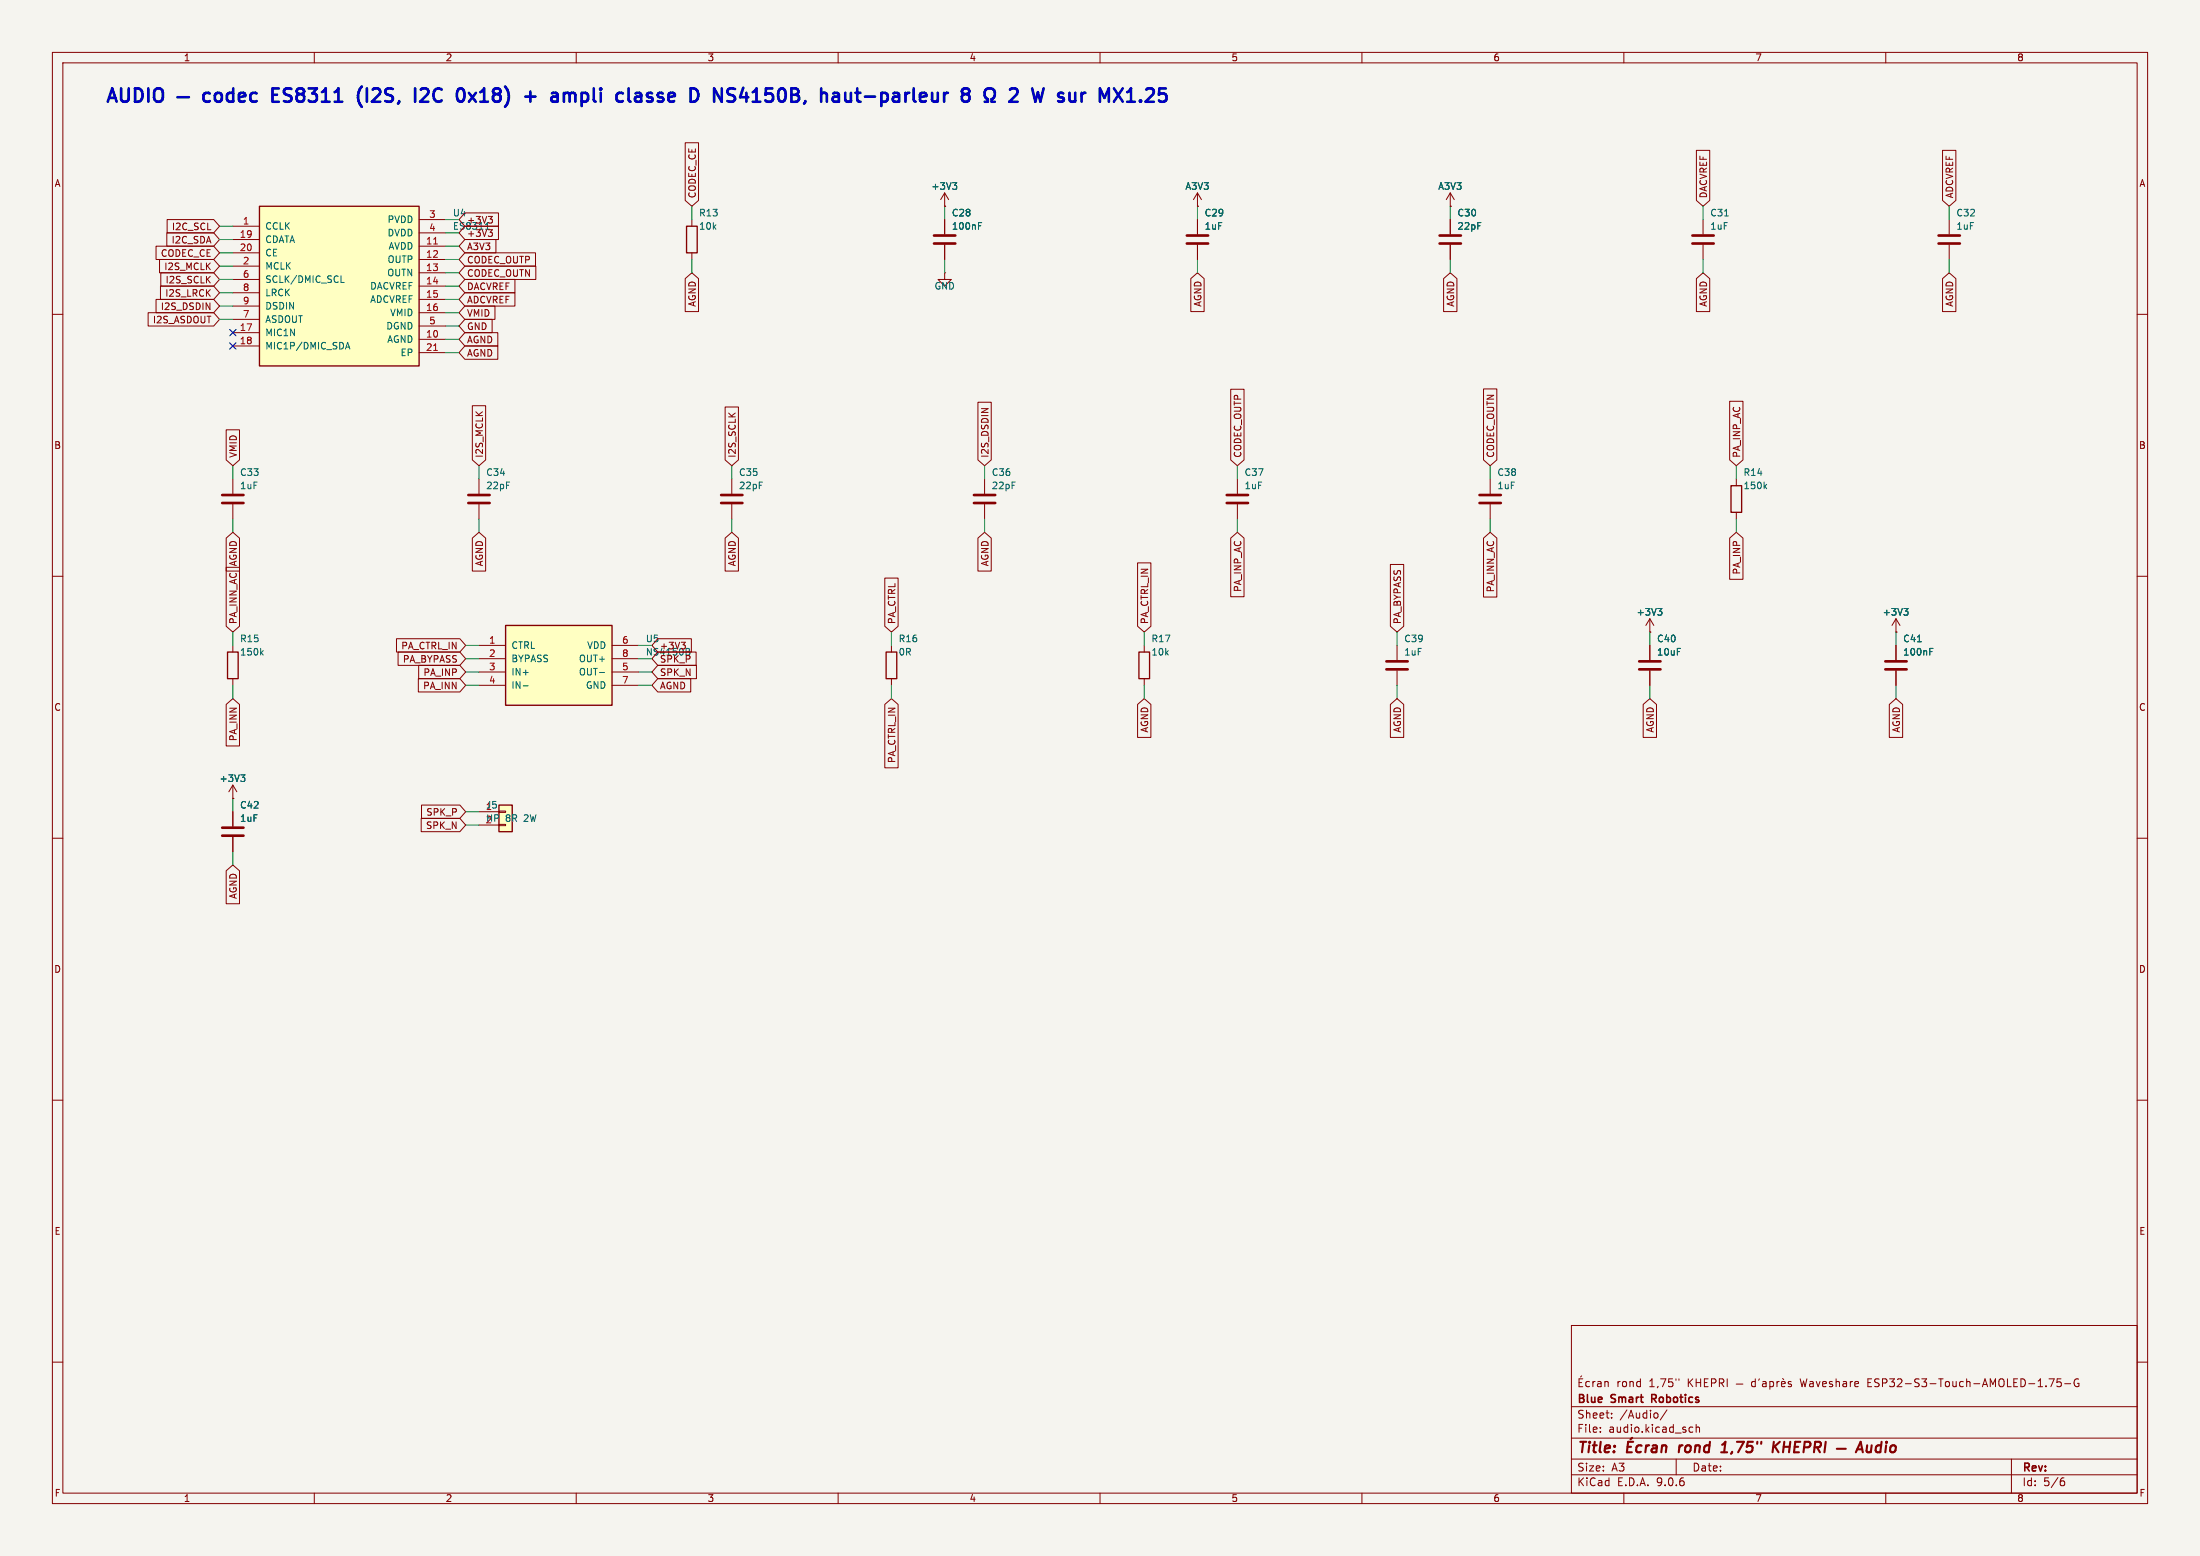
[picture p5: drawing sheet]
<svg xmlns="http://www.w3.org/2000/svg" width="420mm" height="297mm" viewBox="0 0 420 297" stroke-linecap="round" stroke-linejoin="round" font-family="sans-serif">
<path d="M0 0h420v297h-420z" fill="#f5f4ef" stroke="#f5f4ef" stroke-width=".19"/>
<g fill="none" stroke="#840000" stroke-width=".19">
<path d="M10 10h400v277h-400zM12 12h396v273h-396zM60 10v2M110 10v2M160 10v2M210 10v2M260 10v2M310 10v2M360 10v2M132.1 41.9v1.3M132.1 48.3v1.2M180.3 41.9v2.8"/>
<path d="M180.3 46.7v2.8M10 60h2M408 60h2M284.5 91.4v2.8M284.5 96.3v2.8M331.5 91.4v1.3M331.5 97.8v1.3M10 110h2M315 118.1l-.8 1.3M315 118.1l.7 1.3M315 118.1v2.6M408 110h2"/>
<path d="M218.4 123.2v1.3M218.4 129.5v1.3M266.7 123.2v2.8M266.7 128v2.8M315 120.7h.1M10 160h2M408 160h2M10 210h2M408 210h2M300 253h108v32h-108zM10 260h2M300 278.5h108"/>
<path d="M300 274.5h108M300 268.5h108M301.4 263.9h.5M301.9 262.6l-.2 .2M302.2 263.2h-.8v1.5h.8M303.4 263.8l-.4-.1-.3 .3 .2 .6h.5M304.1 263.7v1M304.5 263.7l-.3 .1-.1 .2M305 263.8h.6l.1 .9M305.5 273.2v.2M305.5 272.5v.1M305.7 264l-.5 .1a.29 .29 0 0 0-.3 .3 .29 .29 0 0 0 .3 .3l.5-.1"/>
<path d="M306.4 263.8l.2-.1 .3 .1 .1 .9M306.4 263.7v1M307.7 270.5v.2M307.7 269.8v.1M316.4 269.8v.7M318.2 269.1l-1.3 1.9M320 278.5v3M320.5 263.2v.3M322.6 273.3h.6M322.6 272.5h.6M323.8 272.5l.2-.1 .4 .1v.9M323.8 271.9v1.5"/>
<path d="M331.4 264.2h1.3M335.1 263.8l-.4-.1-.3 .3 .1 .6h.6M335.1 263.2v1.5M335.9 263.2l-.2 .3M336.5 263.8h.6l.1 .9M337.2 264l-.5 .1a.29 .29 0 0 0-.3 .3 .29 .29 0 0 0 .3 .3l.5-.1M337.9 263.8l.4-.1 .3 .3-.2 .6h-.5M337.9 263.7v1.5M339.2 263.7v1M339.7 263.7l-.3 .1-.2 .2M340.1 264.2l.7-.2-.1-.2-.4-.1-.2 .2 .1 .7h.5M340.3 263.1l.2 .2"/>
<path d="M341.9 263.8l-.3-.1-.2 .2v.2l.5 .2v.3h-.5M356.6 263.9h.5M357.3 263.2h-.7v1.5h.7M384 278.5v6.5M391.2 263.2h1l-.7 1.5M393.4 263.2h-.7v.7l.2-.1h.5l.1 .2-.1 .5-.2 .2-.5-.2M394.2 264.1h1.1M396.8 263.3a.7 .7 0 0 0-.9 .6 .7 .7 0 0 0 .9 .7l.1-.6h-.3M408 260h2M60 285v2M110 285v2M160 285v2"/>
<path d="M210 285v2M260 285v2M300 281.5h108M310 285v2M360 285v2M393.6 282.7h.4l.2 .2-.1 .5-.5 .2M394 282.1l-.4 .1"/>
</g>
<g fill="none" stroke="#840000" stroke-width=".4">
<path d="M310.7 276.2h.7M311.6 274.4l-.3 .3M311.8 275.2h-1l-.2 2h.9M313.4 276a.66 .66 0 0 0-1 .3l-.1 .5 .2 .3h.8M314.3 275.9l-.2 1.3M314.8 275.9l-.4 .1-.2 .3M315.5 276h.8l-.1 1.2M316.3 276.3l-.7 .1a.4 .4 0 0 0-.3 .4 .4 .4 0 0 0 .2 .4l.7-.1M317.3 276.1a.49 .49 0 0 1 .8 .1l-.1 1M317.3 275.9l-.2 1.3M320.6 275.9l-.1 1.3M328.6 277.2h1.1"/>
<path d="M328.8 275.8l.6-.6-.3 2M338.6 275.2l-.2 2M338.8 276.1l.7 1.1M339.8 275.2l-1.3 1.1M354.3 277.2l.9-2 .4 2M354.5 276.6h1M356.5 275.9l-.1 1.2a.57 .57 0 0 0 .8-.1M357.3 275.9l-.2 1.3M359.1 276a.66 .66 0 0 0-1 .3l-.1 .5 .2 .3h.8M359.2 275.2l-.2 2M360.1 275.9l-.2 1.3M360.2 275.2l-.1 .2"/>
<path d="M361 276.1a.52 .52 0 0 1 .5-.2 .52 .52 0 0 1 .4 .4v.5a.55 .55 0 0 1-.6 .4 .55 .55 0 0 1-.5-.4z"/>
</g>
<path d="M315.3 267h.6M315.9 266.2h-.6v1.5" fill="none" stroke="#840000" stroke-width=".3"/>
<path d="M186.8 43.1h.4M186.8 42.5h.6M336.9 92.8l.4 .5M337.3 92.4l-.5 .5M316.5 116.1h.8l-.5 .5M317 116.6l.3 .3v.3l-.3 .2" fill="none" stroke="#006464" stroke-width=".19"/>
<path d="M131.1 43.2h2v5.1h-2zM330.5 92.7h2v5.1h-2zM217.4 124.5h2.1v5h-2.1z" fill="none" stroke="#840000" stroke-width=".25"/>
<path d="M178.3 45h4.1M178.3 46.5h4.1M282.4 94.5h4.1M282.4 96h4.1M264.7 126.2h4M264.7 127.8h4" fill="none" stroke="#840000" stroke-width=".51"/>
<path d="M49.5 39.4h30.5v30.5h-30.5z" fill="#ffffc2"/>
<path d="M49.5 39.4h30.5v30.5h-30.5zM43.4 124.5h2.1v5h-2.1zM169.2 124.5h2v5h-2z" fill="none" stroke="#840000" stroke-width=".25"/>
<g fill="none" stroke="#840000" stroke-width=".19">
<path d="M180.3 39.4h.1M180.3 36.8l-.7 1.3M180.3 36.8l.8 1.3M180.3 36.8v2.6M228.6 39.4h.1M228.6 36.8l-.8 1.3M228.6 36.8l.8 1.3M228.6 36.8v2.6M276.9 39.4h.1M276.9 36.8v2.6M276.9 36.8l-.8 1.3M276.9 36.8l.7 1.3"/>
<path d="M44.4 43.2h5.1M44.4 45.7h5.1M44.4 48.3h5.1M44.4 50.8h5.1M44.4 53.3h5.1M44.4 55.9h5.1M44.4 58.4h5.1M80 41.9h5.1M80 44.5h5.1M80 47h5.1M80 49.5h5.1M80 52.1h5.1"/>
<path d="M80 54.6h5.1M80 57.2h5.1M80 59.7h5.1M228.6 41.9v2.8M228.6 46.7v2.8M276.9 41.9v2.8M276.9 46.7v2.8M325.1 41.9v2.8M325.1 46.7v2.8M372.1 41.9v2.8M372.1 46.7v2.8M44.4 61h5.1"/>
<path d="M44.4 63.5h5.1M44.4 66h5.1M80 62.2h5.1M80 64.8h5.1M80 67.3h5.1M44.4 91.4v2.8M44.4 96.3v2.8M91.4 91.4v2.8M91.4 96.3v2.8M236.2 91.4v2.8M236.2 96.3v2.8M361.9 118.1l-.7 1.3"/>
<path d="M361.9 118.1l.8 1.3M361.9 118.1v2.6M44.4 123.2v1.3M44.4 129.5v1.3M170.2 123.2v1.3M170.2 129.5v1.3M315 123.2v2.8M315 128v2.8M361.9 120.7h.1M361.9 123.2v2.8M361.9 128v2.8M44.4 152.4h.1"/>
<path d="M44.4 149.9v2.5M44.4 154.9v2.8M44.4 159.8v2.8M44.4 149.9l-.7 1.2M44.4 149.9l.8 1.2"/>
</g>
<g fill="none" stroke="#006464" stroke-width=".19">
<path d="M181.9 34.9h.7l-.4 .5M182.4 35.4l.2 .2v.3l-.2 .2M65.1 53.9h.6M93.1 42.5v1.3M329.2 41.2h.7M65.9 66.6l.5-1.3 .4 1.3M66.1 66.3h.6M363.5 116.1h.7l-.4 .5M364 116.6l.2 .3v.3l-.2 .2M49.9 124.6l.3 .4M50.2 124.2l-.4 .5M366.1 122.5h.7"/>
<path d="M368.4 124.4h.4M368.4 123.8h.6M46 147.9h.7l-.4 .5M46.5 148.4l.2 .2v.3l-.2 .3"/>
</g>
<path d="M82.8 46.6h.7M82.8 66.9h.7" fill="none" stroke="#a90000" stroke-width=".19"/>
<g fill="none" stroke="#840000" stroke-width=".51">
<path d="M226.6 45h4M226.6 46.5h4M274.8 45h4.1M274.8 46.5h4.1M323.1 45h4.1M323.1 46.5h4.1M370.1 45h4M370.1 46.5h4M42.4 94.5h4.1M42.4 96h4.1M89.4 94.5h4.1M89.4 96h4.1"/>
<path d="M234.2 94.5h4.1M234.2 96h4.1M312.9 126.2h4.1M312.9 127.8h4.1M359.9 126.2h4.1M359.9 127.8h4.1M42.4 158h4.1M42.4 159.5h4.1"/>
</g>
<path d="M95.2 153.7h2.6v5.1h-2.6z" fill="#ffffc2"/>
<path d="M95.2 153.7h2.6v5.1h-2.6z" fill="none" stroke="#840000" stroke-width=".25"/>
<path d="M139.7 91.4v2.8M139.7 96.3v2.8M91.4 154.9h3.8M91.4 157.5h3.8M95.2 154.8h1.3v.3h-1.3zM95.2 157.4h1.3v.2h-1.3z" fill="none" stroke="#840000" stroke-width=".19"/>
<path d="M137.7 94.5h4M137.7 96h4" fill="none" stroke="#840000" stroke-width=".51"/>
<path d="M96.5 119.4h20.3v15.2h-20.3z" fill="#ffffc2"/>
<path d="M96.5 119.4h20.3v15.2h-20.3z" fill="none" stroke="#840000" stroke-width=".25"/>
<g fill="none" stroke="#840000" stroke-width=".19">
<path d="M130.8 27.2h2.6v11.1l-1.3 1.1-1.3-1.1zM180.3 39.4h.1M228.6 39.4h.1M276.9 39.4h.1M323.8 28.7h2.6v9.6l-1.3 1.1-1.3-1.1zM370.8 28.7h2.6v9.6l-1.3 1.1-1.3-1.1zM28.3 59.7h12.5l1.1 1.3-1.1 1.2h-12.5zM29.8 57.1h11l1.1 1.3-1.1 1.3h-11zM29.8 47h11l1.1 1.3-1.1 1.2h-11zM30.5 49.5h10.3l1.1 1.3-1.1 1.3h-10.3zM30.6 54.6h10.2l1.1 1.3-1.1 1.3h-10.2zM30.7 52.1h10.1l1.1 1.2-1.1 1.3h-10.1z"/>
<path d="M31.8 44.4h9l1.1 1.3-1.1 1.3h-9zM31.9 41.9h8.9l1.1 1.3-1.1 1.3h-8.9zM88.7 40.6h6.5v2.6h-6.5l-1.1-1.3zM88.7 43.2h6.5v2.5h-6.5l-1.1-1.2zM88.7 45.7h6v2.6h-6l-1.1-1.3zM88.7 48.3h13.5v2.5h-13.5l-1.1-1.3zM88.7 50.8h13.6v2.5h-13.6l-1.1-1.2zM88.7 53.3h9.6v2.6h-9.6l-1.1-1.3zM88.7 55.9h9.6v2.5h-9.6l-1.1-1.2zM88.7 58.4h5.8v2.6h-5.8l-1.1-1.3zM93.2 41.3h.8l-.4 .5M93.2 43.9h.8l-.4 .4"/>
<path d="M93.8 41.8l.2 .2v.3l-.2 .3M93.8 44.3l.2 .3v.3l-.2 .2M130.8 53.2l1.3-1.1 1.3 1.1v6.3h-2.6zM180.3 52.1v1.2h1.3l-1.3 1.3-1.2-1.3h1.2M180.3 52.1h.1M180.3 41.9v2.8M180.3 46.7v2.8M227.3 53.2l1.3-1.1 1.3 1.1v6.3h-2.6zM228.6 41.9v2.8M228.6 46.7v2.8M275.6 53.2l1.3-1.1 1.2 1.1v6.3h-2.5zM276.9 41.9v2.8"/>
<path d="M276.9 46.7v2.8M323.8 53.2l1.3-1.1 1.3 1.1v6.3h-2.6zM370.8 53.2l1.3-1.1 1.3 1.1v6.3h-2.6zM88.7 61h5.2v2.5h-5.2l-1.1-1.3zM88.7 63.5h6.3v2.5h-6.3l-1.1-1.2zM88.7 66h6.3v2.6h-6.3l-1.1-1.3zM90.2 77.4h2.5v10.4l-1.3 1.1-1.2-1.1zM138.4 77.7h2.6v10.1l-1.3 1.1-1.3-1.1zM186.7 76.8h2.5v11l-1.2 1.1-1.3-1.1zM234.9 74.3h2.6v13.5l-1.3 1.1-1.3-1.1zM283.2 74.2h2.6v13.6l-1.3 1.1-1.3-1.1zM330.2 76.6h2.5v11.2l-1.2 1.1-1.3-1.1z"/>
<path d="M43.2 82h2.5v5.8l-1.3 1.1-1.2-1.1zM188 91.4v2.8M188 96.3v2.8M43.2 102.7l1.2-1.1 1.3 1.1v6.3h-2.5zM43.2 108.3h2.5v11.2l-1.3 1.2-1.2-1.2zM90.2 102.7l1.2-1.1 1.3 1.1v6.3h-2.5zM138.4 102.7l1.3-1.1 1.3 1.1v6.3h-2.6zM168.9 110.3h2.6v9.2l-1.3 1.2-1.3-1.2zM186.7 102.7l1.3-1.1 1.2 1.1v6.3h-2.5zM217.2 107.4h2.5v12.1l-1.3 1.2-1.2-1.2zM234.9 102.7l1.3-1.1 1.3 1.1v11.2h-2.6zM265.4 107.7h2.6v11.8l-1.3 1.2-1.3-1.2z"/>
<path d="M283.2 102.7l1.3-1.1 1.3 1.1v11.3h-2.6zM330.2 102.7l1.3-1.1 1.2 1.1v7.9h-2.5zM43.2 134.5l1.2-1.1 1.3 1.1v7.9h-2.5zM75.7 121.9h12.1l1.1 1.3-1.1 1.3h-12.1zM76 124.5h11.8l1.1 1.2-1.1 1.3h-11.8zM79.9 129.5h7.9l1.1 1.3-1.1 1.3h-7.9zM79.9 127h7.9l1.1 1.3-1.1 1.2h-7.9zM91.4 123.2h5.1M91.4 125.7h5.1M91.4 128.3h5.1M91.4 130.8h5.1M116.8 123.2h5.1"/>
<path d="M116.8 125.7h5.1M116.8 128.3h5.1M116.8 130.8h5.1M125.6 121.9h6.4v2.6h-6.4l-1.1-1.3zM125.6 124.5h7.3v2.5h-7.3l-1.1-1.3zM125.6 127h7.4v2.5h-7.4l-1.1-1.2zM125.6 129.5h6.3v2.6h-6.3l-1.1-1.3zM130 122.6h.8l-.4 .5M130.6 123.1l.2 .2v.3M168.9 134.5l1.3-1.1 1.3 1.1v12.1h-2.6zM217.2 134.5l1.2-1.1 1.3 1.1v6.3h-2.5zM265.4 134.5l1.3-1.1 1.3 1.1v6.3h-2.6z"/>
<path d="M313.7 134.5l1.3-1.1 1.2 1.1v6.3h-2.5zM315 120.7h.1M315 123.2v2.8M315 128v2.8M360.7 134.5l1.2-1.1 1.3 1.1v6.3h-2.5zM361.9 120.7h.1M361.9 123.2v2.8M361.9 128v2.8M44.4 152.4h.1M44.4 154.9v2.8M44.4 159.8v2.8M80.4 156.2h7.4l1.1 1.3-1.1 1.3h-7.4z"/>
<path d="M80.5 153.7h7.3l1.1 1.2-1.1 1.3h-7.3zM43.2 166.2l1.2-1.1 1.3 1.1v6.3h-2.5z"/>
</g>
<g fill="none" stroke="#006464" stroke-width=".19">
<path d="M181.9 34.9h.7l-.4 .5M182.4 35.4l.2 .2v.3l-.2 .2M186.8 43.1h.4M186.8 42.5h.6M316.5 116.1h.8l-.5 .5M317 116.6l.3 .3v.3l-.3 .2M363.5 116.1h.7l-.4 .5M364 116.6l.2 .3v.3l-.2 .2M99.9 130.9h.9M114.5 128.4h.9M131 123.8l.6 .1v.2l-.2 .3M131 124.4h.4"/>
<path d="M131.4 124.4l.2 .1 .1 .3M366.1 122.5h.7M368.4 123.8h.6M368.4 124.4h.4M46 147.9h.7l-.4 .5M46.5 148.4l.2 .2v.3l-.2 .3"/>
</g>
<path d="M185.9 94.5h4.1M185.9 96h4.1" fill="none" stroke="#840000" stroke-width=".51"/>
<g fill="none" stroke="#009600" stroke-width=".19">
<path d="M132.1 39.4v2.5M180.3 39.4v2.5M228.6 39.4v2.5M276.9 39.4v2.5M325.1 39.4v2.5M372.1 39.4v2.5M41.9 55.9h2.5M41.9 58.4h2.5M41.9 43.2h2.5M41.9 45.7h2.5M41.9 48.3h2.5M41.9 50.8h2.5"/>
<path d="M41.9 53.3h2.5M85.1 41.9h2.5M85.1 44.5h2.5M85.1 49.5h2.5M85.1 52.1h2.5M85.1 54.6h2.5M85.1 57.2h2.5M85.1 59.7h2.5M85.1 47h2.5M132.1 49.5v2.6M180.3 49.5v2.6M228.6 49.5v2.6"/>
<path d="M276.9 49.5v2.6M325.1 49.5v2.6M372.1 49.5v2.6M41.9 61h2.5M85.1 64.8h2.5M85.1 67.3h2.5M85.1 62.2h2.5M44.4 88.9v2.5M44.4 99.1v2.5M91.4 88.9v2.5M91.4 99.1v2.5M139.7 88.9v2.5"/>
<path d="M139.7 99.1v2.5M188 88.9v2.5M188 99.1v2.5M236.2 88.9v2.5M236.2 99.1v2.5M284.5 88.9v2.5M284.5 99.1v2.5M331.5 88.9v2.5M331.5 99.1v2.5M44.4 120.7v2.5M44.4 130.8v2.6M88.9 123.2h2.5"/>
<path d="M88.9 125.7h2.5M88.9 128.3h2.5M88.9 130.8h2.5M121.9 123.2h2.6M121.9 125.7h2.6M121.9 128.3h2.6M121.9 130.8h2.6M170.2 120.7v2.5M170.2 130.8v2.6M218.4 120.7v2.5M218.4 130.8v2.6M266.7 120.7v2.5"/>
<path d="M266.7 130.8v2.6M315 120.7v2.5M315 130.8v2.6M361.9 120.7v2.5M361.9 130.8v2.6M44.4 152.4v2.5M88.9 157.5h2.5M88.9 154.9h2.5M44.4 162.6v2.5"/>
</g>
<path d="M43.8 62.9l1.3 1.2M43.8 65.4l1.3 1.2M45.1 62.9l-1.3 1.2M45.1 65.4l-1.3 1.2" fill="none" stroke="#000084" stroke-width=".19"/>
<g fill="none" stroke="#0000c2" stroke-width=".51">
<path d="M33.9 18.6h2.2M40 17.8l-.7-.1-.5 .5v.7l.3 .4 .2 .1 .7-.1M41.1 18a.69 .69 0 0 1 .7-.3 .69 .69 0 0 1 .5 .5v.7a.69 .69 0 0 1-.6 .5 .69 .69 0 0 1-.7-.5zM44.5 17.8l-.7-.1-.5 .5v.7l.3 .4 .2 .1 .7-.1M44.5 16.9v2.5M45.6 18.6l1.2-.3-.1-.5-.7-.1-.4 .4v.9l.1 .3 .3 .1 .7-.1M49 17.8l-.7-.1-.5 .5v.7l.2 .4 .3 .1 .7-.1M52 18.1h.9M53.2 16.9h-1.2v2.5h1.2M69.1 16.5a2.91 2.91 0 0 0 0 3.9M70 16.9v2.5M80.3 17.1l.4-.2h.6a.69 .69 0 0 1 .4 1.1l-1.5 1.4h1.6"/>
<path d="M89.5 17.7l1.3 1.7M90.8 17.7l-1.3 1.7M105.4 18.6l-.2 .2 .2 .5M109.5 17.7l.3 .4v1.3M111 19.3l.8 .1M111 17.7v2.6M111.8 17.7l-.8 .1M124.5 17.8l-.6-.1-.4 .4 .1 .3 .9 .3 .1 .2-.1 .4-.3 .1-.7-.1M140.2 19.2l-.4 .2-.9-.1M140.3 17l-.9-.1a.62 .62 0 0 0-.5 .6 .62 .62 0 0 0 .5 .6l.8 .3M143.7 19.4h1.5M163.3 17.7h1"/>
<path d="M163.8 19.3l.5 .1M165.1 18.4h1.9M189.3 19.4h.6M189.8 17.2l.1 .4-.1 1M192.8 17.1l.4-.2h.6a.69 .69 0 0 1 .3 1.1l-1.4 1.4h1.6M199.2 16.9l-.6 2.5M203 17.8l-.6-.1-.4 .4 .1 .3 .9 .3 .1 .2-.1 .4-.3 .1-.7-.1M204.2 17.7v1.3l.1 .3a.69 .69 0 0 0 1-.1M205.3 17.7v1.7M210 16.9l.8 1.8 .9-1.8"/>
</g>
<g font-size="3.5" fill="#0000c2">
<text x="20" y="19.8">AUDIO</text>
<text x="54.1" y="19.8">ES8311</text>
<text x="71.5" y="19.8">(I2S,</text>
<text x="83.4" y="19.8">I2C</text>
<text x="92.5" y="19.8">0x18)</text>
<text x="106.5" y="19.8">+</text>
<text x="112.6" y="19.8">ampli</text>
<text x="126" y="19.8">classe</text>
<text x="141.1" y="19.8">D</text>
<text x="146.6" y="19.8">NS4150B,</text>
<text x="168" y="19.8">haut-parleur</text>
<text x="196" y="19.8">8</text>
<text x="207.2" y="19.8">2</text>
<text x="212.6" y="19.8">W</text>
<text x="218.5" y="19.8">sur</text>
</g>
<g font-size="2.8" fill="#840000">
<text x="301" y="277.9">Title:</text>
<text x="321.4" y="277.9">rond</text>
<text x="330.3" y="277.9">1,75&quot;</text>
<text x="340.9" y="277.9">KHEPRI</text>
</g>
<g font-size="2.1" fill="#840000">
<text x="301" y="268.2">Blue</text>
<text x="307.7" y="268.2">Smart</text>
<text x="308.6" y="265">ro d</text>
<text x="314.9" y="265">1,75&quot;</text>
<text x="316" y="268.2">Robotics</text>
<text x="322.3" y="265">KHEPRI</text>
<text x="344.3" y="265">Waveshare</text>
<text x="357.2" y="265">ESP32-S3-Touch-AMOLED-1.75-G</text>
<text x="301" y="273.7">File:</text>
<text x="301" y="271">Sheet:</text>
<text x="307.1" y="273.7">audio.kicad_sch</text>
<text x="309.2" y="271">/Audio/</text>
<text x="301" y="281.1">Size:</text>
<text x="307.6" y="281.1">A3</text>
<text x="323" y="281.1">Date:</text>
<text x="386" y="281.3">Rev:</text>
<text x="301" y="283.9">KiCad</text>
<text x="308.7" y="283.9">E.D.A.</text>
<text x="316.3" y="283.9">9.0.6</text>
<text x="386" y="283.9">Id:</text>
<text x="390.1" y="283.9">5/6</text>
</g>
<g font-size="1.8" fill="#840000">
<text x="35" y="11.9">1</text>
<text x="85" y="11.9">2</text>
<text x="135" y="11.9">3</text>
<text x="185" y="11.9">4</text>
<text x="235" y="11.9">5</text>
<text x="285" y="11.9">6</text>
<text x="335" y="11.9">7</text>
<text x="385" y="11.9">8</text>
<text x="10.3" y="35.9">A</text>
<text x="408.3" y="35.9">A</text>
<text x="133" y="37.9" transform="rotate(-90 133 37.9)">CODEC_CE</text>
<text x="326.1" y="37.9" transform="rotate(-90 326.1 37.9)">DACVREF</text>
<text x="373.1" y="37.9" transform="rotate(-90 373.1 37.9)">ADCVREF</text>
<text x="32.7" y="46.7">I2C_SDA</text>
<text x="32.7" y="44.1">I2C_SCL</text>
<text x="89.1" y="42.9">+3V3</text>
<text x="89.1" y="45.4">+3V3</text>
<text x="89.1" y="47.9">A3V3</text>
<text x="30.6" y="49.2">CODEC_CE</text>
<text x="31.3" y="51.8">I2S_MCLK</text>
<text x="89.1" y="50.5">CODEC_OUTP</text>
<text x="89.1" y="53">CODEC_OUTN</text>
<text x="30.6" y="59.4">I2S_DSDIN</text>
<text x="31.4" y="56.8">I2S_LRCK</text>
<text x="31.5" y="54.3">I2S_SCLK</text>
<text x="89.1" y="55.6">DACVREF</text>
<text x="89.1" y="58.1">ADCVREF</text>
<text x="133" y="58.7" transform="rotate(-90 133 58.7)">AGND</text>
<text x="229.6" y="58.7" transform="rotate(-90 229.6 58.7)">AGND</text>
<text x="277.8" y="58.7" transform="rotate(-90 277.8 58.7)">AGND</text>
<text x="326.1" y="58.7" transform="rotate(-90 326.1 58.7)">AGND</text>
<text x="373.1" y="58.7" transform="rotate(-90 373.1 58.7)">AGND</text>
<text x="29.1" y="61.9">I2S_ASDOUT</text>
<text x="89.1" y="63.2">GND</text>
<text x="89.1" y="65.7">AGND</text>
<text x="89.1" y="60.6">VMID</text>
<text x="89.1" y="68.3">AGND</text>
<text x="10.3" y="85.9">B</text>
<text x="45.4" y="87.5" transform="rotate(-90 45.4 87.5)">VMID</text>
<text x="92.4" y="87.5" transform="rotate(-90 92.4 87.5)">I2S_MCLK</text>
<text x="140.7" y="87.5" transform="rotate(-90 140.7 87.5)">I2S_SCLK</text>
<text x="188.9" y="87.5" transform="rotate(-90 188.9 87.5)">I2S_DSDIN</text>
<text x="237.2" y="87.5" transform="rotate(-90 237.2 87.5)">CODEC_OUTP</text>
<text x="285.4" y="87.5" transform="rotate(-90 285.4 87.5)">CODEC_OUTN</text>
<text x="332.4" y="87.5" transform="rotate(-90 332.4 87.5)">PA_INP_AC</text>
<text x="408.2" y="85.9">B</text>
<text x="92.4" y="108.2" transform="rotate(-90 92.4 108.2)">AGND</text>
<text x="140.7" y="108.2" transform="rotate(-90 140.7 108.2)">AGND</text>
<text x="188.9" y="108.2" transform="rotate(-90 188.9 108.2)">AGND</text>
<text x="237.2" y="113.1" transform="rotate(-90 237.2 113.1)">PA_INP_AC</text>
<text x="285.4" y="113.2" transform="rotate(-90 285.4 113.2)">PA_INN_AC</text>
<text x="332.4" y="109.8" transform="rotate(-90 332.4 109.8)">PA_INP</text>
<text x="45.4" y="119.2" transform="rotate(-90 45.4 119.2)">PA_INN_AC AGND</text>
<text x="171.1" y="119.2" transform="rotate(-90 171.1 119.2)">PA_CTRL</text>
<text x="219.4" y="119.2" transform="rotate(-90 219.4 119.2)">PA_CTRL_IN</text>
<text x="267.7" y="119.2" transform="rotate(-90 267.7 119.2)">PA_BYPASS</text>
<text x="76.5" y="124.1">PA_CTRL_IN</text>
<text x="123.2" y="125.3">NS4150B</text>
<text x="125.9" y="124.1">+3V3</text>
<text x="76.8" y="126.7">PA_BYPASS</text>
<text x="80.7" y="131.8">PA_INN</text>
<text x="80.7" y="129.2">PA_INP</text>
<text x="125.9" y="126.7">SPK_P</text>
<text x="125.9" y="129.2">SPK_N</text>
<text x="125.9" y="131.8">AGND</text>
<text x="10.3" y="135.9">C</text>
<text x="408.2" y="135.9">C</text>
<text x="45.4" y="141.6" transform="rotate(-90 45.4 141.6)">PA_INN</text>
<text x="219.4" y="139.9" transform="rotate(-90 219.4 139.9)">AGND</text>
<text x="267.7" y="139.9" transform="rotate(-90 267.7 139.9)">AGND</text>
<text x="315.9" y="139.9" transform="rotate(-90 315.9 139.9)">AGND</text>
<text x="362.9" y="139.9" transform="rotate(-90 362.9 139.9)">AGND</text>
<text x="171.1" y="145.7" transform="rotate(-90 171.1 145.7)">PA_CTRL_IN</text>
<text x="81.3" y="155.9">SPK_P</text>
<text x="81.2" y="158.4">SPK_N</text>
<text x="45.4" y="171.7" transform="rotate(-90 45.4 171.7)">AGND</text>
<text x="10.3" y="185.9">D</text>
<text x="408.2" y="185.9">D</text>
<text x="10.3" y="235.9">E</text>
<text x="408.3" y="235.9">E</text>
<text x="10.3" y="285.9">F</text>
<text x="35" y="286.9">1</text>
<text x="85" y="286.9">2</text>
<text x="135" y="286.9">3</text>
<text x="185" y="286.9">4</text>
<text x="235" y="286.9">5</text>
<text x="285" y="286.9">6</text>
<text x="335" y="286.9">7</text>
<text x="385" y="286.9">8</text>
<text x="408.3" y="285.9">F</text>
</g>
<g font-size="1.8" fill="#a90000">
<text x="81.8" y="41.7">3</text>
<text x="45.7" y="45.5">19</text>
<text x="46.3" y="42.9">1</text>
<text x="81.2" y="46.7">11</text>
<text x="81.8" y="44.2">4</text>
<text x="45.7" y="48">20</text>
<text x="46.3" y="50.5">2</text>
<text x="46.3" y="53.1">6</text>
<text x="81.2" y="49.3">12</text>
<text x="81.2" y="51.8">13</text>
<text x="46.3" y="55.6">8</text>
<text x="46.3" y="58.2">9</text>
<text x="81.2" y="54.4">14</text>
<text x="81.2" y="56.9">15</text>
<text x="81.2" y="59.4">16</text>
<text x="45.7" y="63.2">17</text>
<text x="45.7" y="65.8">18</text>
<text x="46.3" y="60.7">7</text>
<text x="81.2" y="64.5">10</text>
<text x="81.8" y="62">5</text>
<text x="81.2" y="67.1">21</text>
<text x="93.3" y="122.9">1</text>
<text x="93.3" y="125.5">2</text>
<text x="118.7" y="122.9">6</text>
<text x="118.7" y="125.5">8</text>
<text x="93.3" y="128">3</text>
<text x="93.3" y="130.6">4</text>
<text x="118.7" y="128">5</text>
<text x="118.7" y="130.6">7</text>
</g>
<g font-size="1.8" fill="#006464">
<text x="86.4" y="41.5">U4</text>
<text x="133.4" y="41.5">R13</text>
<text x="177.7" y="36.4">+3V3</text>
<text x="181.6" y="41.5">C28</text>
<text x="226.2" y="36.4">A3V3</text>
<text x="229.9" y="41.5">C29</text>
<text x="274.5" y="36.4">A3V3</text>
<text x="278.1" y="41.5">C30</text>
<text x="326.4" y="41.5">C31</text>
<text x="373.4" y="41.5">C32</text>
<text x="50.5" y="44">CCLK</text>
<text x="50.5" y="46.6">CDATA</text>
<text x="73.9" y="42.8">PVDD</text>
<text x="73.9" y="45.3">DVDD</text>
<text x="74.1" y="47.9">AVDD</text>
<text x="86.4" y="44">ES8311</text>
<text x="133.4" y="44">10k</text>
<text x="181.6" y="44">100nF</text>
<text x="229.9" y="44">1uF</text>
<text x="278.1" y="44">22pF</text>
<text x="326.4" y="44">1uF</text>
<text x="373.4" y="44">1uF</text>
<text x="50.5" y="49.1">CE</text>
<text x="50.5" y="51.7">MCLK</text>
<text x="73.8" y="52.9">OUTN</text>
<text x="73.9" y="50.4">OUTP</text>
<text x="50.5" y="54.2">SCLK/DMIC_SCL</text>
<text x="50.5" y="56.7">LRCK</text>
<text x="50.5" y="59.3">DSDIN</text>
<text x="70.6" y="55.5">DACVREF</text>
<text x="70.6" y="58">ADCVREF</text>
<text x="178.3" y="55.5">GND</text>
<text x="50.5" y="61.8">ASDOUT</text>
<text x="50.5" y="64.4">MIC1N</text>
<text x="73.7" y="63.1">DGND</text>
<text x="73.8" y="65.6">AGND</text>
<text x="74.4" y="60.6">VMID</text>
<text x="50.5" y="66.9">MIC1P/DMIC_SDA</text>
<text x="76.4" y="68.2">EP</text>
<text x="45.7" y="93.6">1uF</text>
<text x="45.7" y="91">C33</text>
<text x="92.7" y="91">C34</text>
<text x="92.7" y="93.6">22pF</text>
<text x="141" y="91">C35</text>
<text x="141" y="93.6">22pF</text>
<text x="189.2" y="91">C36</text>
<text x="189.2" y="93.6">22pF</text>
<text x="237.5" y="93.6">1uF</text>
<text x="237.5" y="91">C37</text>
<text x="285.8" y="93.6">1uF</text>
<text x="285.8" y="91">C38</text>
<text x="332.7" y="91">R14</text>
<text x="332.7" y="93.6">150k</text>
<text x="312.3" y="117.7">+3V3</text>
<text x="359.3" y="117.7">+3V3</text>
<text x="45.7" y="122.8">R15</text>
<text x="45.7" y="125.3">150k</text>
<text x="97.5" y="124.1">CTRL</text>
<text x="112" y="124.1">VDD</text>
<text x="123.2" y="122.8">U5</text>
<text x="171.5" y="125.3">0R</text>
<text x="171.5" y="122.8">R16</text>
<text x="219.7" y="125.3">10k</text>
<text x="219.7" y="122.8">R17</text>
<text x="268" y="125.3">1uF</text>
<text x="268" y="122.8">C39</text>
<text x="316.2" y="122.8">C40</text>
<text x="316.2" y="125.3">10uF</text>
<text x="363.2" y="125.3">100nF</text>
<text x="363.2" y="122.8">C41</text>
<text x="97.5" y="126.6">BYPASS</text>
<text x="97.5" y="129.1">IN+</text>
<text x="97.5" y="131.7">IN-</text>
<text x="110.4" y="126.6">OUT+</text>
<text x="110.4" y="129.1">OUT-</text>
<text x="111.8" y="131.7">GND</text>
<text x="41.8" y="149.5">+3V3</text>
<text x="45.7" y="154.5">C42</text>
<text x="92.6" y="154.7">1</text>
<text x="92.7" y="154.5">J5</text>
<text x="45.7" y="157.1">1uF</text>
<text x="92.6" y="157.2">2</text>
<text x="92.7" y="157.1">HP</text>
<text x="96.5" y="157.1">8R</text>
<text x="100.1" y="157.1">2W</text>
</g>
</svg>
